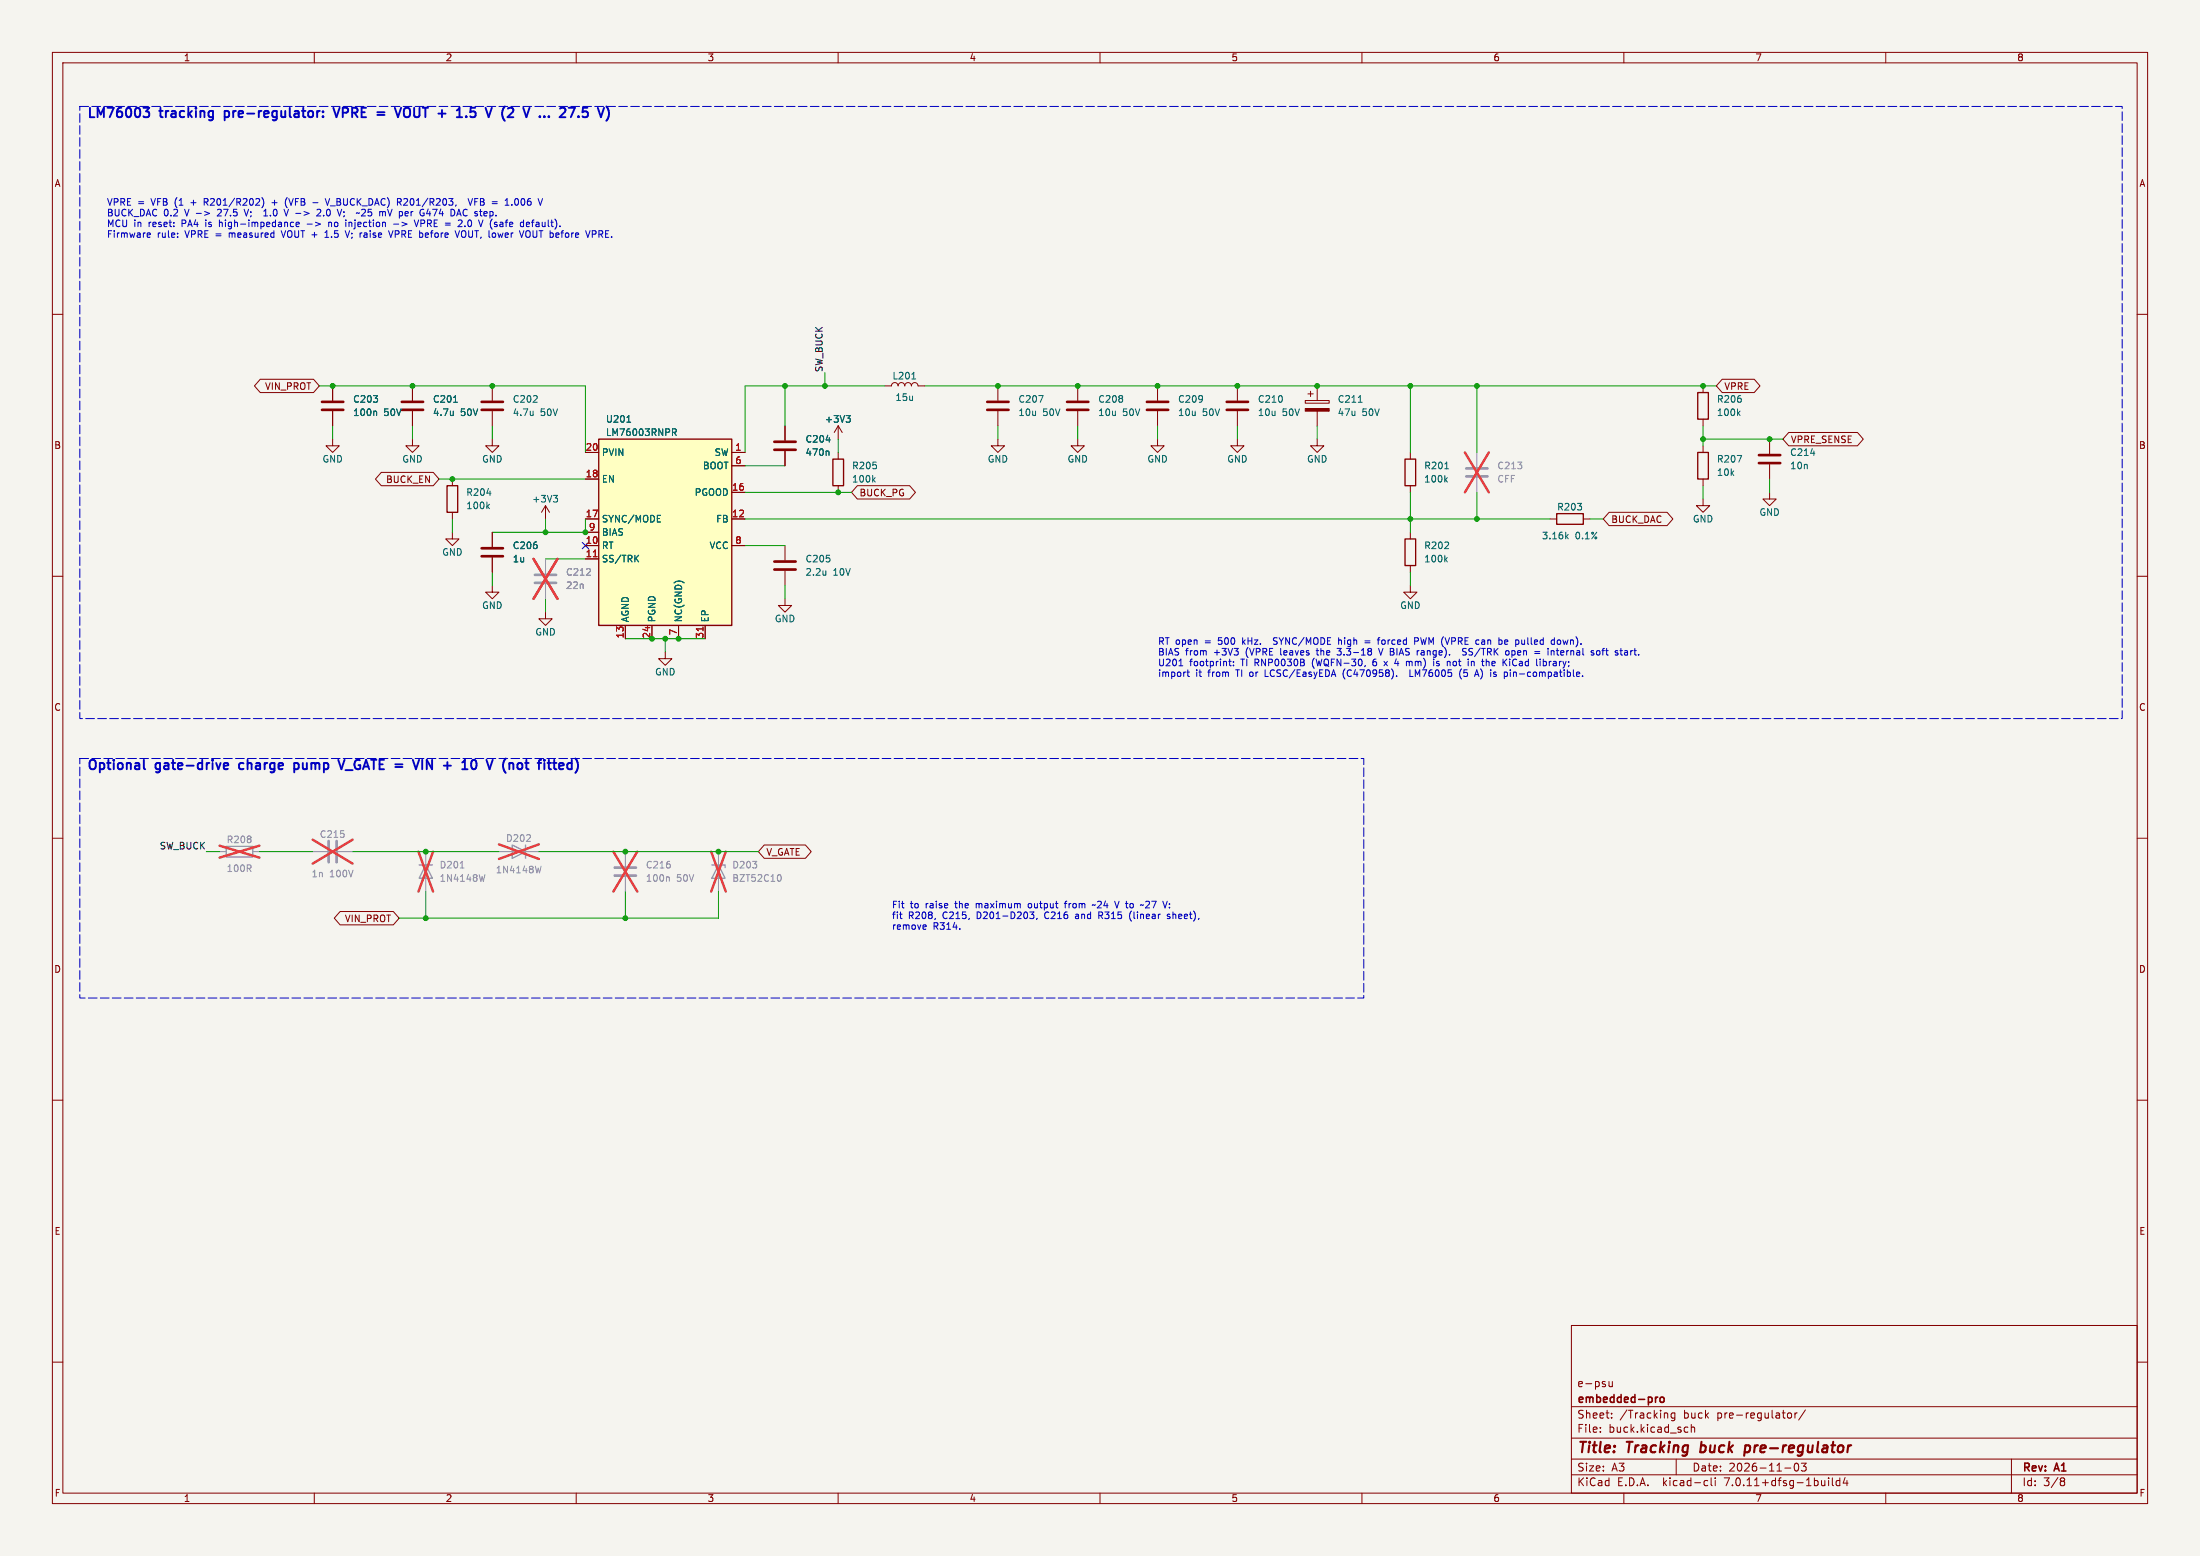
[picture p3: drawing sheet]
<svg xmlns="http://www.w3.org/2000/svg" width="420mm" height="297mm" viewBox="0 0 420 297" stroke-linecap="round" stroke-linejoin="round" font-family="sans-serif">
<path d="M0 0h420v297h-420z" fill="#f5f4ef" stroke="#f5f4ef" stroke-width=".19"/>
<g fill="none" stroke="#840000" stroke-width=".19">
<path d="M10 10h400v277h-400zM12 12h396v273h-396zM60 10v2M110 10v2M160 10v2M210 10v2M260 10v2M310 10v2M360 10v2M10 60h2M408 60h2M49.7 72.4h10.1l1.2 1.3-1.2 1.2h-10.1l-1.1-1.2z"/>
<path d="M63.5 73.7v2.8M63.5 78.5v2.8M78.7 73.7v2.8M78.7 78.5v2.8M94 73.7v2.8M94 78.5v2.8M168.9 73.7h1.3a.64 .64 0 0 1 .6-.7 .64 .64 0 0 1 .6 .7 .64 .64 0 0 1 .7-.7 .64 .64 0 0 1 .6 .7 .64 .64 0 0 1 .7-.7 .64 .64 0 0 1 .6 .7 .64 .64 0 0 1 .6-.7 .64 .64 0 0 1 .7 .7h1.2M190.5 73.7v2.8M190.5 78.5v2.8M205.7 73.7v2.8M205.7 78.5v2.8M221 73.7v2.8"/>
<path d="M221 78.5v2.8M236.2 73.7v2.8M236.2 78.5v2.8M249.2 76.5h4.5v.5h-4.5zM249.7 75.2h1M250.2 74.7v1M251.5 73.7v2.8M251.5 78.5v2.8M325.1 73.7v1.2M328.8 72.4h6.1l1.1 1.3-1.1 1.2h-6.1l-1.1-1.2zM63.5 83.8v1.3h1.3l-1.3 1.3-1.3-1.3h1.3M72.8 90.2h9.9l1.1 1.2-1.1 1.3h-9.9l-1.1-1.3z"/>
<path d="M78.7 83.8v1.3h1.3l-1.3 1.3-1.2-1.3h1.2M86.4 91.4v1.3M86.4 97.8v1.3M94 83.8v1.3h1.2l-1.2 1.3-1.3-1.3h1.3M104.1 96.5l-.7 1.3M104.1 96.5v2.6M104.1 96.5l.8 1.3M111.8 99.1h2.5M111.8 86.4h2.5M111.8 91.4h2.5M139.7 99.1h2.5M139.7 86.4h2.5"/>
<path d="M139.7 94h2.5M139.7 88.9h2.5M149.9 81.3v2.8M149.9 86.1v2.8M160 81.3l-.7 1.3M160 81.3v2.5M160 86.4v1.2M160 92.7v1.3M160 81.3l.8 1.3M163.7 92.7h10l1.1 1.3-1.1 1.3h-10l-1.1-1.3zM190.5 83.8v1.3h1.3l-1.3 1.3-1.3-1.3h1.3M205.7 83.8v1.3h1.3l-1.3 1.3-1.2-1.3h1.2"/>
<path d="M221 83.8v1.3h1.2l-1.2 1.3-1.3-1.3h1.3M236.2 83.8v1.3h1.3l-1.3 1.3-1.3-1.3h1.3M251.5 83.8v1.3h1.2l-1.2 1.3-1.3-1.3h1.3M269.2 86.4v1.2M269.2 92.7v1.3M295.9 99.1h1.3M302.3 99.1h1.2M307.2 97.8h11.1l1.1 1.3-1.1 1.2h-11.1l-1.1-1.2zM325.1 95.3v1.2h1.3l-1.3 1.3-1.3-1.3h1.3M325.1 80v1.3M325.1 85.1v1.3M325.1 91.4v1.3"/>
<path d="M337.8 94v1.3h1.3l-1.3 1.2-1.3-1.2h1.3M337.8 83.8v2.8M337.8 88.6v2.8M341.5 82.5h13.1l1.1 1.3-1.1 1.3h-13.1l-1.1-1.3zM10 110h2M86.4 101.6v1.3h1.2l-1.2 1.2-1.3-1.2h1.3M94 111.8v1.2h1.2l-1.2 1.3-1.3-1.3h1.3M94 101.6v2.8M94 106.4v2.8M104.1 116.8v1.3h1.3l-1.3 1.3-1.2-1.3h1.2M111.8 104.1h2.5M111.8 106.7h2.5"/>
<path d="M111.8 101.6h2.5M119.4 119.4v2.5M124.5 119.4v2.5M129.5 119.4v2.5M134.6 119.4v2.5M139.7 104.1h2.5M149.9 114.3v1.3h1.2l-1.2 1.2-1.3-1.2h1.3M149.9 104.1v2.8M149.9 109v2.8M269.2 111.8v1.2h1.3l-1.3 1.3-1.2-1.3h1.2M269.2 101.6v1.3M269.2 108v1.2"/>
<path d="M408 110h2M127 124.5v1.2h1.3l-1.3 1.3-1.3-1.3h1.3M10 160h2M408 160h2M64.9 174h10.2l1.1 1.3-1.1 1.2h-10.2l-1.1-1.2zM145.9 161.3h7.9l1.1 1.3-1.1 1.2h-7.9l-1.1-1.2zM10 210h2M408 210h2M10 260h2M300 253h108v32h-108zM408 260h2M300 278.5h108"/>
<path d="M300 274.5h108M300 268.5h108M305.5 273.2v.2M305.5 272.5v.1M307.2 263.7v.9l.4 .1 .2-.2M307.7 270.5v.2M307.7 269.8v.1M307.8 263.7v1M319.7 269.7v1.2l-.3 .3-.3-.1M319.7 269.8l-.4-.1-.3 .3 .2 .6h.5M320 278.5v3M321.8 272.4l.4 .1"/>
<path d="M322.2 273.3l-.4 .1M322.9 272.5l.2-.1 .3 .1 .1 .9M322.9 271.9v1.5M341.2 270l.3-.3 .4 .1 .1 .2-.1 .6-.4 .1-.3-.3M342.7 279.4a.81 .81 0 0 0 .3 1.4l.2-.2 .2-.4-.2-.8M342.7 269.7v1M343.1 269.7l-.3 .1-.1 .2M344.7 269.1l-1.3 1.9M344.8 279.3l-.5 .6 .4 .1v.6l-.2 .2-.6-.2M384 278.5v6.5M60 285v2M110 285v2"/>
<path d="M160 285v2M210 285v2M260 285v2M300 281.5h108M310 285v2M325.6 282.6l.4 .1M326 283.5l-.4 .1M326.7 282.1v1.3l.2 .2M327.4 282.1v.1M327.4 282.6v1M340.7 280.2h1.2M349.1 282.1v.1"/>
<path d="M349.1 282.6v1M349.8 282.1v1.3l.2 .2M351.2 282.7l-.4-.1-.3 .3 .2 .6h.5M351.2 282.1v1.5M352.2 282l-.3 1.1h.9M352.6 282.6v1M360 285v2M393.6 282.1h.3l.3 .3-.3 .3M393.6 282.7h.3M393.9 282.7l.2 .2 .1 .4-.3 .3h-.3"/>
</g>
<path d="M324.6 277.1l.2 .1M324.8 275.2l-.2 2M333.1 277.1h.7M333.2 276h.8M353.2 275.9h.2" fill="none" stroke="#840000" stroke-width=".4"/>
<path d="M316.5 266.7l-.4 .1M317 266.8l.4-.1 .3 .3v.4l-.3 .3-.4-.1-.1-.2z" fill="none" stroke="#840000" stroke-width=".3"/>
<path d="M324.1 74.9h2v5.1h-2zM85.3 92.7h2.1v5.1h-2.1zM114.3 83.8h25.4v35.6h-25.4zM159 87.6h2v5.1h-2zM268.2 87.6h2.1v5.1h-2.1zM297.2 98h5.1v2.1h-5.1zM324.1 86.4h2v5h-2zM268.2 102.9h2.1v5.1h-2.1z" fill="none" stroke="#840000" stroke-width=".25"/>
<g fill="none" stroke="#006464" stroke-width=".19">
<path d="M71.7 78.5l.2 .2v.6M86.5 78.5v.8M86.5 79.2v.1M86.6 76.8h.7M101.8 78.5v.8M101.8 79.2l-.1 .1M161.5 79.3h.8l-.4 .5M162.1 79.8l.2 .2v.3l-.2 .3M174.1 72.3h.7M198.3 75.5h.8l-.5 1.3M259.3 76.8h.7M331.8 78.8l.4 .5"/>
<path d="M332.2 78.5l-.5 .5M92.9 94.1h.8M93.1 96.6l.3 .5M93.4 96.3l-.5 .4M105.7 94.6h.7l-.4 .4M106.2 95l.2 .3v.3l-.2 .2M119.7 80.6h.7M125.5 99.6h.6M125.5 98.4h.6M128.4 81.9h.5l.2 .2-.1 .4h-.6M128.7 82.5l.4 .6M157.7 84h.8"/>
<path d="M158.1 86.1l.2 .2v.6M166.7 91.5l.4 .5M167.1 91.2l-.5 .5M275.8 89.5h.7M275.9 91.5l.4 .5M276.3 91.2l-.5 .5M331.6 86.9h.9l-.6 1.3M345.7 86.5h.8M121.4 106.5l.5 .8M121.9 106l-.7 .7M157.7 109v.8M157.7 109.7h-.1"/>
<path d="M275.9 106.8l.4 .5M276.3 106.4l-.5 .5M299 102.4l.4 .5M299.4 102l-.5 .5"/>
</g>
<g fill="none" stroke="#840000" stroke-width=".51">
<path d="M61.5 78.2h4M61.5 76.7h4M76.7 78.2h4.1M76.7 76.7h4.1M91.9 78.2h4.1M91.9 76.7h4.1M188.5 78.2h4M188.5 76.7h4M203.7 78.2h4.1M203.7 76.7h4.1M218.9 78.2h4.1M218.9 76.7h4.1"/>
<path d="M234.2 78.2h4.1M234.2 76.7h4.1M147.8 85.9h4.1M147.8 84.3h4.1M335.8 88.4h4.1M335.8 86.9h4.1M91.9 106.2h4.1M91.9 104.6h4.1M147.8 108.7h4.1M147.8 107.2h4.1"/>
</g>
<path d="M43.2 161.5h5.1v2.1h-5.1zM80 165.1h2.5M81.3 165.1l1.2 2.5h-2.5zM97.8 161.3l2.5 1.3-2.5 1.2zM100.3 161.3v2.5M135.9 165.1h2.5v.5M137.2 165.1l1.2 2.5h-2.5z" fill="none" stroke="#9c9b98" stroke-width=".25"/>
<g fill="none" stroke="#9c9b98" stroke-width=".19">
<path d="M281.9 86.4v2.8M281.9 91.2v2.8M104.1 106.7v2.8M104.1 111.5v2.8M41.9 162.6h1.3M48.3 162.6h1.2M59.7 162.6h2.8M64.5 162.6h2.8M81.3 162.6v7.6M95.2 162.6h7.7M119.4 162.6v2.8M119.4 167.4v2.8"/>
<path d="M137.2 162.6v7.6"/>
</g>
<path d="M87.9 165.7h.7M92.6 166.9l-.3 1.3M103.3 165.3l-.3 1.3M127.6 167.4l.2 .2v.6M148.7 166.9a.68 .68 0 0 1 .4 .7 .68 .68 0 0 1-.4 .6" fill="none" stroke="#939391" stroke-width=".19"/>
<g fill="none" stroke="#eb3a3d" stroke-width=".46">
<path d="M279.7 86.4l4.5 7.6M284.2 86.4l-4.5 7.6M101.9 106.7l4.5 7.6M106.4 106.7l-4.5 7.6M41.9 161.4l7.6 2.3M49.5 161.4l-7.6 2.3M59.7 160.3l7.6 4.5M67.3 160.3l-7.6 4.5M79.9 162.6l2.8 7.6M82.7 162.6l-2.8 7.6M95.2 161.2l7.7 2.8M102.9 161.2l-7.7 2.8"/>
<path d="M117.1 162.6l4.6 7.6M121.7 162.6l-4.6 7.6M135.8 162.6l2.8 7.6M138.6 162.6l-2.8 7.6"/>
</g>
<path d="M279.9 90.9h4.1M279.9 89.4h4.1M102.1 111.3h4.1M102.1 109.7h4.1M62.7 160.5v4.1M64.3 160.5v4.1M117.3 167.1h4.1M117.3 165.6h4.1" fill="none" stroke="#9c9b98" stroke-width=".51"/>
<path d="M249.2 78h4.5v.5h-4.5z" fill="#840000" stroke="#840000" stroke-width=".19"/>
<path d="M114.3 83.8h25.4v35.6h-25.4z" fill="#ffffc2" stroke="#ffffc2" stroke-width=".19"/>
<path d="M113.3 106.3h.7M134.2 119.7v.7" fill="none" stroke="#a90000" stroke-width=".19"/>
<g fill="none" stroke="#0000c2" stroke-width=".19">
<path d="M39 38.6h.5M39.5 37.9h-.5v1.3M46.6 39.9l.4 1.3M50 37.7a1.46 1.46 0 0 1 0 2M51.9 38.7h1M54.2 39.9l.4 1.3 .5-1.3M54.8 37.7a1.46 1.46 0 0 0 0 2M59.7 38.7h1M62.1 37.9l.4 1.3 .4-1.3M63.1 39.3h.9M65.2 39.9l-.4 1.3M74 39.9l.4 1.3 .4-1.3"/>
<path d="M76.2 38.6l.4 .6M76.5 38v.4M77.8 38.4l-.8 .8h.8M87.6 39.9l.4 1.3M88.8 39.9a.68 .68 0 0 0-.4 .7 .68 .68 0 0 0 .4 .6M89.4 37.9l.4 1.3 .4-1.3M90.6 38.5h.5M91.2 37.9h-.6v1.3M98.6 37.9a.8 .8 0 0 0 0 1.3M28.2 45.2h.4M28.2 44.5h.3l.2 .3-.6 .1M33.9 45.2v.1"/>
<path d="M33.9 44.5v.1M39 40.4l1 .3-1 .4M41.9 42v1.3M42.1 42.4l-.2 .1M50.4 41.2h.7M50.4 40.3l.3-.4v1.3M53.7 44l.4 1.3M55.6 43.2h.4M55.6 42.5h.4M56.5 42.8l.6-.1v-.2l-.4-.1-.2 .2 .1 .6h.5M58.6 42.8h1M60.5 40.1l.5-.2 .2 .4-.7 .9h.7"/>
<path d="M62 45.3h.8M62 44.4l.4-.4v1.3M62.8 42.5l.3-.1 .2 .2M62.8 42.4v.9M65.7 40.4v.2M65.7 41.2l-.1 .2M65.9 44l.4 1.3 .4-1.3M66.6 42.4v.9M66.8 42.4l-.2 .1M68.6 40.6l-.2 .1M69.8 40.3l-.8 .9h.8M74.2 44l.4 1.3 .4-1.3"/>
<path d="M75.2 42.8h.9M79.1 42l.4 1.3 .4-1.3M81.4 40.8h.8M87.7 44l-.4 1.3M88.6 44a.43 .43 0 0 0-.5 .5v.4a.43 .43 0 0 0 .5 .4M88.8 43.1v.2M100.4 44.2l.3-.2a.43 .43 0 0 1 .5 .5M100.5 43.1l.2 .2 .3-.1M100.5 42.6l.2-.2 .4 .2v.1l-.6 .1M101.2 44.9a.43 .43 0 0 1-.3 .4 .43 .43 0 0 1-.5-.2M101.5 42.4h.4M113.1 44h.5l.2 .3-.1 .3-.6 .1"/>
<path d="M225.1 127.1h.7M226.6 128.3h.5M226.8 127.9v1l.3 .2M234.6 126.2h.4M234.7 125.8v1.1l.3 .2M235.5 127v.1M235.5 126.3v.1M241.5 127.9v1.2h.6M243.1 122.9l.5 .1M243.6 121.7h-.3l-.2 .3 .1 .3 .4 .1M251.3 124.2h.4M251.4 123.8l.1 1.2"/>
<path d="M255.2 123.8h.8l-.4 .5h.2M255.2 124.9l.6 .1M255.6 121.7v1.3M255.6 122.3l.3-.2 .2 .2M256.5 128.2v.9l.3 .5M260.6 122.3h.9M260.6 122.7h.9M260.6 127l-.1 .3M261.7 123.8l.1 .2-.1 .3M261.7 124.4l.1 .2-.1 .4M262.3 125.9l-.2 .5v.4l.2 .3M262.3 126.3l-.2 .2"/>
<path d="M262.9 122.1h.5M263.2 123.8l.4 1.2 .4-1.2M263.4 121.7l-.3 .2M264 122.1l-.2 .3v.4l.2 .2M264.2 126.2l.7 .9M264.9 126.2l-.7 .9M266.3 126.7h.7M266.6 129v.1M268.9 126.2l.1 .2M269 126.4v.7M269.2 127.9v1.2h.6M269.2 126.2l-.2 .2"/>
<path d="M270.1 122.4l.6-.1 .1-.2-.1-.3-.6-.1v1.3M271.2 121.7l.3 1.3M271.7 124.2l-.4 .1M271.8 124.6h-.3l-.2 .1v.3h.5M274.2 127h.5M274.7 126.3l-.3-.1-.2 .2 .1 .2 .4 .1M277.4 126.4v.6M279 127.7a1.47 1.47 0 0 0 0 1.9M279.2 124.1l.7 .6-.2 .3h-.5M279.4 129l.2 .1M279.5 127.9l-.1 .6 .2-.2M280.4 125h.2"/>
<path d="M280.4 124.1l.2 .3M281 126.3h.4v.8M281.6 128.8h.6M281.9 127.9l.4 1.2M282.7 127.7l.1 .2M282.8 129.4l-.2 .2M282.9 122.9l.4 .1M282.9 122.2h.5M283.3 122.5l-.4 .1M283.9 126.2l.4 .2v.7M285.5 128.7l.2 .2-.2 .2M285.5 128.3h.1"/>
<path d="M287.2 122.6l.6-.2v-.2l-.4-.1-.2 .2 .1 .6h.5M288.2 125.8v.1M288.2 126.2v.9M288.3 127.9v.1M288.3 128.3v.8M288.6 125h.4M288.6 124.2v1.3M289 124.2l-.4 .1M291.1 122.1v.9M291.1 122.9l-.2 .1M294.6 126.3l.4-.1 .2 .3-.1 .5h-.5M294.6 125.8v1.3"/>
<path d="M297.1 124.2h.5M297.3 123.8v1.1l.3 .1M297.3 122.3l.2-.2 .4 .2v.5l-.1 .1-.3 .1-.2-.1zM302.1 129v.1M304.2 124.7v.3M304.8 124.3l.2-.1 .4 .1v.5l-.1 .2h-.3l-.2-.1zM305.8 124.2h.5M310.2 124.3l.3-.1 .2 .2M310.7 124.5l-.4 .1-.2 .1 .2 .3h.4M171.7 174.5h.5M172.1 175.3h.1M176.4 176.5l.4 .1v.2l-.6 .2"/>
<path d="M176.8 177.3l-.4 .1M196.4 172.5l-.1 .2 .1 .5M197.4 174.1l-.5 .5 .4 .1v.5l-.2 .1h-.5M198 175.3l-.1 .2M203.2 172.5h.5M203.7 172l-.3 .2v1.1M205.5 174.5l-.1 .1M205.5 174.9l-.2 .1 .2 .3M209.1 172.7l-.6 .1M209.8 174.1v1.2M209.8 174.7h.5M210.1 174.7l.4 .6"/>
<path d="M213.6 172l-.4 1.3M215.9 174a1.47 1.47 0 0 0 .1 1.8M219.2 172l-.5 .1M219.4 172.6l-.7 .7h.7M223.3 173.2v.1M223.3 172.5v.1M223.3 174.6l-.3-.1-.2 .2 .1 .2 .4 .1v.3h-.5"/>
</g>
<g fill="none" stroke="#0000c2" stroke-width=".36">
<path d="M27.4 20.6h1.1l-.6 .7a.48 .48 0 0 1 .6 .3v.4l-.2 .3-.7 .1M42.9 21.2v1.8M42.9 22.3l.2 .1M43.1 21.2l-.2 .1M61.1 21.2l-.4 .1M61.7 22.2v.2M61.7 21.3v.1M63.6 20.6l.6 1.8 .6-1.8M72 21.4h1.4M72 21.9h1.4M75.4 20.6l.6 1.8 .6-1.8M77.9 20.6a.61 .61 0 0 0-.8 .6v.6a.6 .6 0 0 0 .8 .6"/>
<path d="M90.7 20.6h-.8l-.1 .8 .2-.1h.6l.2 .3-.1 .6-.2 .2h-.5l-.2-.2M95.9 21.9l.1 .6 .4 .6M96.4 20.3l-.4 .5-.1 .7M97.2 20.6l-.2 .1M97.9 21.3l-1 1.1h1.1M101.1 20.6l-.6 1.8M104.8 22.2v.2M108.5 20.6h1.2l-.7 1.8M112.1 20.6h-.8l-.1 .8 .3-.1h.4l.2 .1M114.1 20.6l.6 1.8M27.5 145v1.6l.2 .2M42.7 146.2l.9-.1-.1-.4-.5-.1-.3 .3 .1 .8h.7"/>
<path d="M45.7 145.8v.9M56.2 145.7l.5-.1 .3 .4M56.2 145.6v1.8M57 146.5l-.3 .3-.5-.1M65.8 145l-.6 1.8M65.9 147h1.4M81.5 146.8v-1.8l1 1.8M88.2 146.8h1.1M88.4 145.5h-.2M97.2 145.8l.3-.2 .4 .1 .1 1.1M97.2 145.6v1.2M109.1 145.7l-.5-.1-.3 .4v.5l.2 .2h.6"/>
<path d="M109.1 145v1.8"/>
</g>
<path d="M15.2 20.3h389.9v116.9h-389.9v-116.9M15.2 144.8h245.1v45.7h-245.1v-45.7" fill="none" stroke="#0000c2" stroke-width=".19" stroke-dasharray="1.7 .6"/>
<g fill="none" stroke="#009600" stroke-width=".19">
<path d="M61 73.7h50.8v12.7M149.9 73.7v7.6M157.5 71.1v2.6M168.9 73.7h-26.7v12.7M176.5 73.7h151.2M269.2 73.7v12.7M281.9 73.7v12.7M63.5 81.3v2.5M78.7 81.3v2.5M83.8 91.4h28M86.4 99.1v2.5M94 81.3v2.5"/>
<path d="M104.1 99.1v2.5M111.8 99.1v2.5h-17.8M142.2 88.9h7.7M142.2 99.1h153.7M142.2 94h20.4M160 83.8v2.6M190.5 81.3v2.5M205.7 81.3v2.5M221 81.3v2.5M236.2 81.3v2.5M251.5 81.3v2.5M269.2 94v7.6"/>
<path d="M281.9 94v5.1M303.5 99.1h2.6M325.1 83.8h15.3M325.1 81.3v3.8M325.1 92.7v2.6M337.8 91.4v2.6M94 109.2v2.6M104.1 114.3v2.5M104.1 106.7h7.7M142.2 104.1h7.7M149.9 111.8v2.5M269.2 109.2v2.6"/>
<path d="M119.4 121.9h15.2M127 121.9v2.6M39.4 162.6h2.5M49.5 162.6h10.2M67.3 162.6h27.9M81.3 170.2v5.1M102.9 162.6h41.9M119.4 170.2v5.1M137.2 170.2v5.1h-61"/>
</g>
<path d="M111.2 103.5l1.2 1.2M112.4 103.5l-1.2 1.2" fill="none" stroke="#000084" stroke-width=".19"/>
<g fill="#009600" stroke="#009600" stroke-width=".19">
<circle cx="127" cy="121.9" r=".46"/>
<circle cx="129.5" cy="121.9" r=".46"/>
<circle cx="104.1" cy="101.6" r=".46"/>
<circle cx="94" cy="73.7" r=".46"/>
<circle cx="111.8" cy="101.6" r=".46"/>
<circle cx="124.5" cy="121.9" r=".46"/>
<circle cx="160" cy="94" r=".46"/>
<circle cx="149.9" cy="73.7" r=".46"/>
<circle cx="157.5" cy="73.7" r=".46"/>
<circle cx="221" cy="73.7" r=".46"/>
<circle cx="190.5" cy="73.7" r=".46"/>
<circle cx="205.7" cy="73.7" r=".46"/>
<circle cx="236.2" cy="73.7" r=".46"/>
<circle cx="251.5" cy="73.7" r=".46"/>
<circle cx="86.4" cy="91.4" r=".46"/>
<circle cx="63.5" cy="73.7" r=".46"/>
<circle cx="137.2" cy="162.6" r=".46"/>
<circle cx="119.4" cy="162.6" r=".46"/>
<circle cx="119.4" cy="175.3" r=".46"/>
<circle cx="81.3" cy="162.6" r=".46"/>
<circle cx="81.3" cy="175.3" r=".46"/>
<circle cx="78.7" cy="73.7" r=".46"/>
<circle cx="337.8" cy="83.8" r=".46"/>
<circle cx="269.2" cy="73.7" r=".46"/>
<circle cx="281.9" cy="73.7" r=".46"/>
<circle cx="269.2" cy="99.1" r=".46"/>
<circle cx="281.9" cy="99.1" r=".46"/>
<circle cx="325.1" cy="73.7" r=".46"/>
<circle cx="325.1" cy="83.8" r=".46"/>
</g>
<g font-size="2.8" fill="#840000">
<text x="301" y="277.9">Title:</text>
<text x="310.6" y="277.9">Tracking</text>
<text x="325.4" y="277.9">buck</text>
<text x="334.7" y="277.9">pre-regulator</text>
</g>
<g font-size="2.5" fill="#0000c2">
<text x="16.5" y="22.6">LM76003</text>
<text x="30.7" y="22.6">tracking</text>
<text x="43.7" y="22.6">pre-regulator:</text>
<text x="65.4" y="22.6">VPRE</text>
<text x="78.6" y="22.6">VOUT</text>
<text x="87.3" y="22.6">+</text>
<text x="91.7" y="22.6">1.5</text>
<text x="98" y="22.6">V</text>
<text x="101.7" y="22.6">(2</text>
<text x="106.7" y="22.6">V</text>
<text x="110.3" y="22.6">...</text>
<text x="115" y="22.6">27.5</text>
<text x="16.5" y="147.1">Optional</text>
<text x="29.8" y="147.1">gate-drive</text>
<text x="46.5" y="147.1">charge</text>
<text x="57.7" y="147.1">pump</text>
<text x="67" y="147.1">V_GATE =</text>
<text x="82.7" y="147.1">VIN</text>
<text x="89.1" y="147.1">+</text>
<text x="93.4" y="147.1">10</text>
<text x="98.9" y="147.1">V</text>
<text x="102.6" y="147.1">(not</text>
<text x="110.1" y="147.1">fitted)</text>
</g>
<g font-size="2.1" fill="#840000">
<text x="301" y="268.2">embedded-pro</text>
<text x="301" y="265">e-psu</text>
<text x="301" y="273.7">File:</text>
<text x="301" y="271">Sheet:</text>
<text x="307.1" y="273.7">buck.kicad_sch</text>
<text x="309.2" y="271">/Tracking</text>
<text x="321.4" y="271">buck</text>
<text x="328" y="271">pre-regulator/</text>
<text x="301" y="281.1">Size:</text>
<text x="307.6" y="281.1">A3</text>
<text x="323" y="281.1">Date:</text>
<text x="330" y="281.1">2026-11-03</text>
<text x="386" y="281.3">Rev:</text>
<text x="392.4" y="281.3">A1</text>
<text x="301" y="283.9">KiCad</text>
<text x="308.7" y="283.9">E.D.A.</text>
<text x="317.6" y="283.9">kicad-cli</text>
<text x="329.5" y="283.9">7.0.11+dfsg-1build4</text>
<text x="386" y="283.9">Id:</text>
<text x="390.1" y="283.9">3/8</text>
</g>
<g font-size="1.8" fill="#840000">
<text x="35" y="11.9">1</text>
<text x="85" y="11.9">2</text>
<text x="135" y="11.9">3</text>
<text x="185" y="11.9">4</text>
<text x="235" y="11.9">5</text>
<text x="285" y="11.9">6</text>
<text x="335" y="11.9">7</text>
<text x="385" y="11.9">8</text>
<text x="10.3" y="35.9">A</text>
<text x="408.3" y="35.9">A</text>
<text x="50.5" y="74.6">VIN_PROT</text>
<text x="329.1" y="74.6">VPRE</text>
<text x="10.3" y="85.9">B</text>
<text x="341.8" y="84.8">VPRE_SENSE</text>
<text x="408.2" y="85.9">B</text>
<text x="73.6" y="92.4">BUCK_EN</text>
<text x="164" y="94.9">BUCK_PG</text>
<text x="307.5" y="100">BUCK_DAC</text>
<text x="10.3" y="135.9">C</text>
<text x="408.2" y="135.9">C</text>
<text x="146.2" y="163.5">V_GATE</text>
<text x="65.7" y="176.2">VIN_PROT</text>
<text x="10.3" y="185.9">D</text>
<text x="408.2" y="185.9">D</text>
<text x="10.3" y="235.9">E</text>
<text x="408.3" y="235.9">E</text>
<text x="10.3" y="285.9">F</text>
<text x="35" y="286.9">1</text>
<text x="85" y="286.9">2</text>
<text x="135" y="286.9">3</text>
<text x="185" y="286.9">4</text>
<text x="235" y="286.9">5</text>
<text x="285" y="286.9">6</text>
<text x="335" y="286.9">7</text>
<text x="385" y="286.9">8</text>
<text x="408.3" y="285.9">F</text>
</g>
<g font-size="1.8" fill="#0000c2">
<text x="20.3" y="39.3">VPRE =</text>
<text x="20.3" y="41.4">BUCK_DAC</text>
<text x="29" y="39.3">VFB (1</text>
<text x="31.2" y="41.4">0.2</text>
<text x="35.4" y="41.4">V -&gt;</text>
<text x="36.9" y="39.3">+</text>
<text x="39.6" y="39.3">R201/R202)</text>
<text x="42" y="41.4">27.5</text>
<text x="47.4" y="41.4">V;</text>
<text x="51.4" y="41.4">1.0</text>
<text x="52.7" y="39.3">+</text>
<text x="55.5" y="39.3">(VFB</text>
<text x="55.6" y="41.4">V -&gt;</text>
<text x="62.2" y="41.4">2.0</text>
<text x="63.7" y="39.3">V_BUCK_DAC)</text>
<text x="66.4" y="41.4">V;</text>
<text x="70.4" y="41.4">~25</text>
<text x="74.9" y="41.4">mV</text>
<text x="77.5" y="39.3">R201/R203,</text>
<text x="78.9" y="41.4">per</text>
<text x="83.1" y="41.4">G474</text>
<text x="89.1" y="41.4">DAC step.</text>
<text x="91.6" y="39.3">VFB =</text>
<text x="98.9" y="39.3">1.006</text>
<text x="20.3" y="43.4">MCU in</text>
<text x="20.3" y="45.5">Firmware</text>
<text x="28.5" y="43.4">reset:</text>
<text x="30" y="45.5">rule:</text>
<text x="35" y="43.4">PA4</text>
<text x="35.5" y="45.5">VPRE =</text>
<text x="39.7" y="43.4">is</text>
<text x="42.5" y="43.4">high-impedance</text>
<text x="44.2" y="45.5">measured</text>
<text x="54.5" y="45.5">VOUT +</text>
<text x="59.5" y="43.4">-&gt;</text>
<text x="63.1" y="45.5">1.5</text>
<text x="63.8" y="43.4">no</text>
<text x="67.2" y="43.4">injection</text>
<text x="67.3" y="45.5">V; raise</text>
<text x="76" y="45.5">VPRE before</text>
<text x="76.6" y="43.4">-&gt;</text>
<text x="80.9" y="43.4">VPRE =</text>
<text x="89.1" y="45.5">VOUT, lower</text>
<text x="89.6" y="43.4">2.0</text>
<text x="93.8" y="43.4">V (safe</text>
<text x="101.8" y="45.5">VOUT before</text>
<text x="102" y="43.4">default).</text>
<text x="114.8" y="45.5">VPRE.</text>
<text x="221" y="123.2">RT open</text>
<text x="221" y="125.2">BIAS</text>
<text x="226.3" y="125.2">from</text>
<text x="230.1" y="123.2">=</text>
<text x="231.8" y="125.2">+3V3</text>
<text x="232.8" y="123.2">500</text>
<text x="237.6" y="123.2">kHz.</text>
<text x="238.1" y="125.2">(VPRE</text>
<text x="244" y="123.2">SYNC/MODE</text>
<text x="244.9" y="125.2">leaves</text>
<text x="252.1" y="125.2">the</text>
<text x="256.2" y="125.2">3.3-18</text>
<text x="256.6" y="123.2">high</text>
<text x="261.8" y="123.2">=</text>
<text x="264.4" y="125.2">V BIAS</text>
<text x="264.5" y="123.2">forced</text>
<text x="271.7" y="123.2">PWM (VPRE</text>
<text x="272" y="125.2">range).</text>
<text x="281.1" y="125.2">SS/TRK</text>
<text x="283.8" y="123.2">can</text>
<text x="288.4" y="123.2">be</text>
<text x="289.5" y="125.2">open</text>
<text x="291.8" y="123.2">pulled</text>
<text x="295.2" y="125.2">=</text>
<text x="298" y="125.2">internal</text>
<text x="298.8" y="123.2">down).</text>
<text x="306.5" y="125.2">soft</text>
<text x="311.3" y="125.2">start.</text>
<text x="221" y="127.2">U201</text>
<text x="221" y="129.3">import</text>
<text x="227.1" y="127.2">footprint:</text>
<text x="228.3" y="129.3">it</text>
<text x="230.8" y="129.3">from</text>
<text x="236.3" y="129.3">TI or</text>
<text x="237" y="127.2">TI RNP0030B</text>
<text x="242.1" y="129.3">LCSC/EasyEDA</text>
<text x="250.9" y="127.2">(WQFN-30,</text>
<text x="257.2" y="129.3">(C470958).</text>
<text x="262.8" y="127.2">6</text>
<text x="265.1" y="127.2">x</text>
<text x="267.3" y="127.2">4</text>
<text x="269.7" y="127.2">mm)</text>
<text x="270.4" y="129.3">LM76005</text>
<text x="275.1" y="127.2">is</text>
<text x="277.9" y="127.2">not</text>
<text x="280.1" y="129.3">(5</text>
<text x="282.1" y="127.2">in</text>
<text x="283.3" y="129.3">A)</text>
<text x="285" y="127.2">the</text>
<text x="286.4" y="129.3">is</text>
<text x="289.2" y="127.2">KiCad</text>
<text x="289.2" y="129.3">pin-compatible.</text>
<text x="295.8" y="127.2">library;</text>
<text x="170.2" y="173.5">Fit</text>
<text x="173.8" y="173.5">to</text>
<text x="176.8" y="173.5">raise</text>
<text x="182.6" y="173.5">the</text>
<text x="186.8" y="173.5">maximum</text>
<text x="197" y="173.5">output</text>
<text x="204.2" y="173.5">from</text>
<text x="209.7" y="173.5">~24</text>
<text x="214.2" y="173.5">V to</text>
<text x="219.5" y="173.5">~27</text>
<text x="170.2" y="175.5">fit</text>
<text x="170.2" y="177.6">remove</text>
<text x="173.4" y="175.5">R208,</text>
<text x="178.1" y="177.6">R314.</text>
<text x="180.1" y="175.5">C215,</text>
<text x="186.8" y="175.5">D201-D203,</text>
<text x="199.9" y="175.5">C216</text>
<text x="206" y="175.5">and</text>
<text x="210.6" y="175.5">R315</text>
<text x="216.7" y="175.5">(linear</text>
<text x="224.1" y="175.5">sheet),</text>
</g>
<g font-size="1.8" fill="#0f0f0f">
<text x="157.1" y="71.1" transform="rotate(-90 157.1 71.1)">SW_BUCK</text>
<text x="30.4" y="162.2">SW_BUCK</text>
</g>
<g font-size="1.8" fill="#006464">
<text x="67.3" y="77.1">C203</text>
<text x="82.6" y="77.1">C201</text>
<text x="97.8" y="77.1">C202</text>
<text x="170.3" y="72.6">L201</text>
<text x="170.8" y="76.7">15u</text>
<text x="194.3" y="77.1">C207</text>
<text x="209.6" y="77.1">C208</text>
<text x="224.8" y="77.1">C209</text>
<text x="240" y="77.1">C210</text>
<text x="255.3" y="77.1">C211</text>
<text x="327.7" y="77.1">R206</text>
<text x="67.3" y="79.6">100n</text>
<text x="73.3" y="79.6">50V</text>
<text x="82.6" y="79.6">4.7u</text>
<text x="87.9" y="79.6">50V</text>
<text x="97.8" y="79.6">4.7u</text>
<text x="103.1" y="79.6">50V</text>
<text x="115.6" y="83.4">LM76003RNPR</text>
<text x="115.6" y="80.9">U201</text>
<text x="157.4" y="80.9">+3V3</text>
<text x="194.3" y="79.6">10u</text>
<text x="199.1" y="79.6">50V</text>
<text x="209.6" y="79.6">10u</text>
<text x="214.3" y="79.6">50V</text>
<text x="224.8" y="79.6">10u</text>
<text x="229.5" y="79.6">50V</text>
<text x="240" y="79.6">10u</text>
<text x="244.8" y="79.6">50V</text>
<text x="255.3" y="79.6">47u</text>
<text x="260" y="79.6">50V</text>
<text x="327.7" y="79.6">100k</text>
<text x="61.5" y="88.5">GND</text>
<text x="76.7" y="88.5">GND</text>
<text x="91.9" y="88.5">GND</text>
<text x="114.8" y="87.2">PVIN</text>
<text x="134.1" y="89.8">BOOT</text>
<text x="136.3" y="87.2">SW</text>
<text x="153.7" y="84.7">C204</text>
<text x="153.7" y="87.2">470n</text>
<text x="162.6" y="89.8">R205</text>
<text x="188.5" y="88.5">GND</text>
<text x="203.7" y="88.5">GND</text>
<text x="218.9" y="88.5">GND</text>
<text x="234.2" y="88.5">GND</text>
<text x="249.4" y="88.5">GND</text>
<text x="271.8" y="89.8">R201</text>
<text x="327.7" y="88.5">R207</text>
<text x="341.6" y="87.2">C214</text>
<text x="341.6" y="89.8">10n</text>
<text x="88.9" y="94.8">R204</text>
<text x="114.8" y="92.3">EN</text>
<text x="132.5" y="94.8">PGOOD</text>
<text x="162.6" y="92.3">100k</text>
<text x="271.8" y="92.3">100k</text>
<text x="327.7" y="91">10k</text>
<text x="88.9" y="97.4">100k</text>
<text x="101.5" y="96.1">+3V3</text>
<text x="114.8" y="99.9">SYNC/MODE</text>
<text x="136.6" y="99.9">FB</text>
<text x="297.2" y="97.6">R203</text>
<text x="323.1" y="99.9">GND</text>
<text x="335.8" y="98.7">GND</text>
<text x="84.3" y="106.3">GND</text>
<text x="97.8" y="105">C206</text>
<text x="97.8" y="107.5">1u</text>
<text x="114.8" y="105">RT</text>
<text x="114.8" y="107.5">SS/TRK</text>
<text x="114.8" y="102.5">BIAS</text>
<text x="135.4" y="105">VCC</text>
<text x="153.7" y="107.5">C205</text>
<text x="271.8" y="105">R202</text>
<text x="271.8" y="107.5">100k</text>
<text x="294.3" y="103.1">3.16k</text>
<text x="300.7" y="103.1">0.1%</text>
<text x="153.7" y="110.1">2.2u</text>
<text x="159" y="110.1">10V</text>
<text x="91.9" y="116.4">GND</text>
<text x="120.2" y="118.9" transform="rotate(-90 120.2 118.9)">AGND</text>
<text x="125.3" y="118.9" transform="rotate(-90 125.3 118.9)">PGND</text>
<text x="130.4" y="118.9" transform="rotate(-90 130.4 118.9)">NC(GND)</text>
<text x="135.5" y="118.9" transform="rotate(-90 135.5 118.9)">EP</text>
<text x="147.8" y="119">GND</text>
<text x="267.2" y="116.4">GND</text>
<text x="102.1" y="121.5">GND</text>
<text x="125" y="129.1">GND</text>
</g>
<g font-size="1.8" fill="#a90000">
<text x="111.7" y="86.1">20</text>
<text x="140.3" y="86.1">1</text>
<text x="140.3" y="88.6">6</text>
<text x="111.7" y="91.2">18</text>
<text x="139.7" y="93.7">16</text>
<text x="111.7" y="98.8">17</text>
<text x="112.3" y="101.3">9</text>
<text x="139.7" y="98.8">12</text>
<text x="111.7" y="103.9">10</text>
<text x="111.7" y="106.4">11</text>
<text x="140.3" y="103.9">8</text>
<text x="119.1" y="122" transform="rotate(-90 119.1 122)">13</text>
<text x="124.2" y="122" transform="rotate(-90 124.2 122)">24</text>
<text x="129.3" y="121.4" transform="rotate(-90 129.3 121.4)">7</text>
<text x="134.4" y="122" transform="rotate(-90 134.4 122)">31</text>
</g>
<g font-size="1.8" fill="#939391">
<text x="285.8" y="89.8">C213</text>
<text x="285.8" y="92.3">CFF</text>
<text x="108" y="110.1">C212</text>
<text x="108" y="112.6">22n</text>
<text x="43.2" y="161.1">R208</text>
<text x="60.9" y="160.1">C215</text>
<text x="96.5" y="160.9">D202</text>
<text x="43.2" y="166.6">100R</text>
<text x="59.4" y="167.7">1n</text>
<text x="62.9" y="167.7">100V</text>
<text x="83.8" y="166">D201</text>
<text x="94.5" y="166.9">1N4148W</text>
<text x="123.2" y="166">C216</text>
<text x="139.7" y="166">D203</text>
<text x="83.8" y="168.5">1N4148W</text>
<text x="123.2" y="168.5">100n</text>
<text x="129.1" y="168.5">50V</text>
<text x="139.7" y="168.5">BZT52C10</text>
</g>
</svg>
